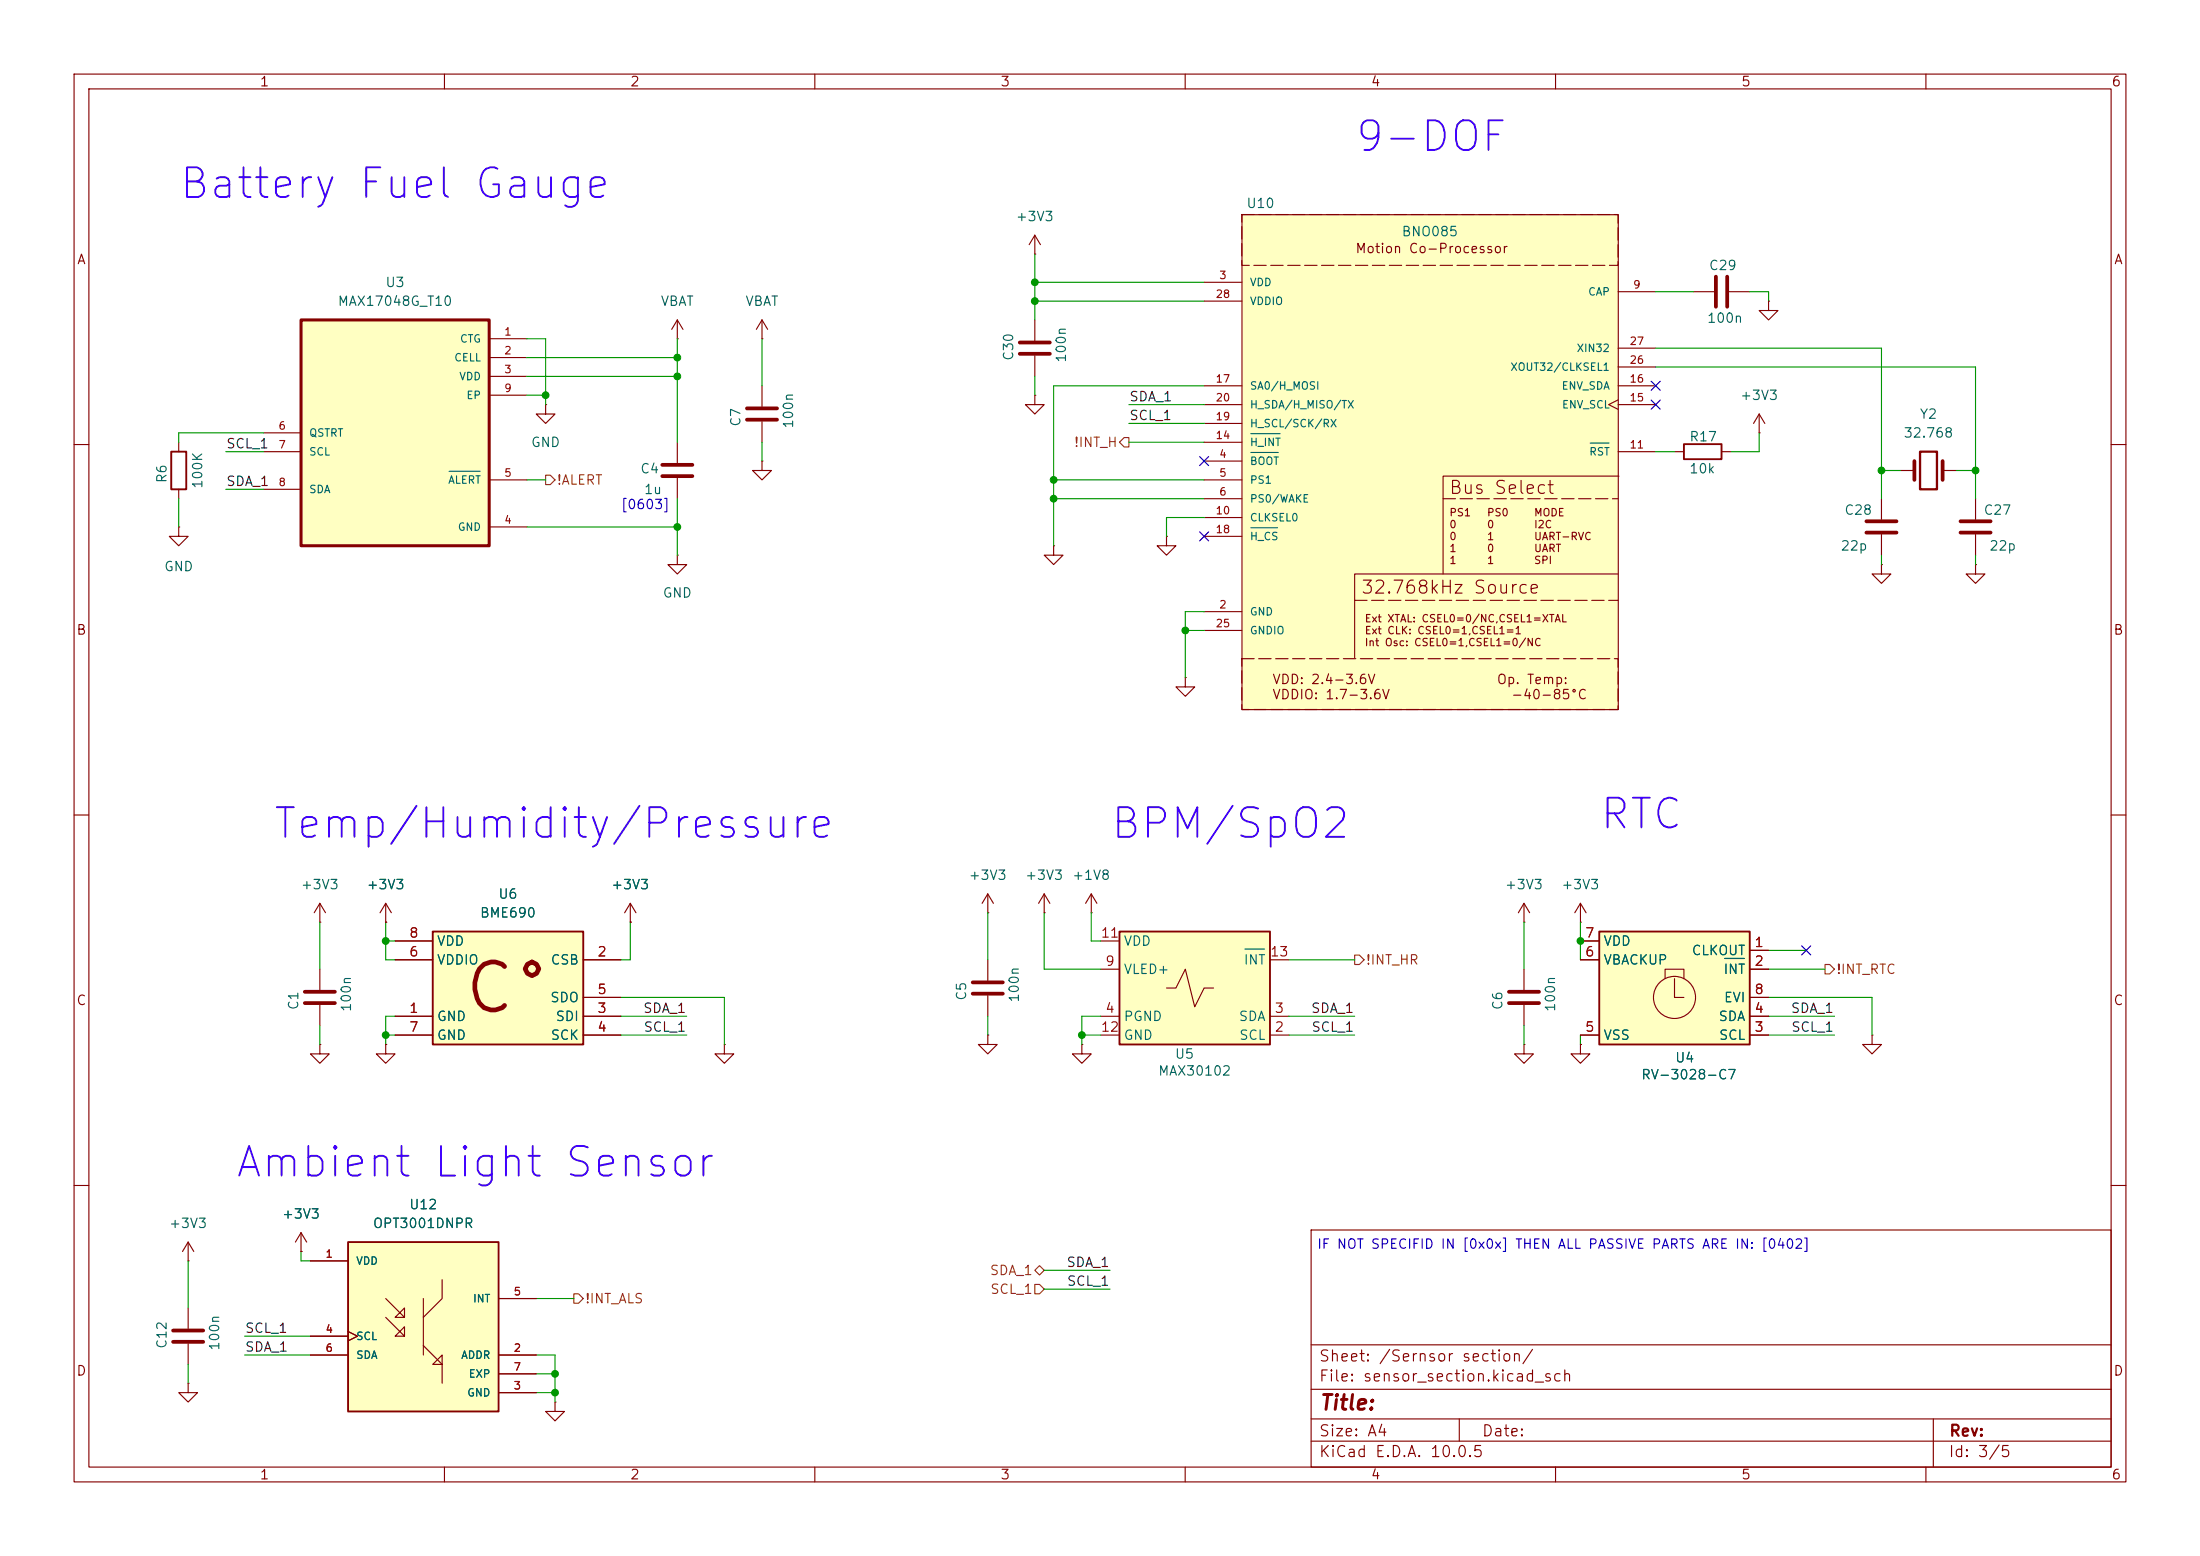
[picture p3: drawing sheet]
<svg xmlns="http://www.w3.org/2000/svg" width="297mm" height="210mm" viewBox="0 0 297 210" stroke-linecap="round" stroke-linejoin="round" font-family="sans-serif">
<g fill="none" stroke="#840000" stroke-width=".15">
<path d="M10 10h277v190h-277zM12 12h273v186h-273zM60 10v2M110 10v2M160 10v2M210 10v2M260 10v2M228.6 39.4h2.8M233.4 39.4h2.8M10 60h2M285 60h2M10 110h2"/>
<path d="M285 110h2M10 160h2M177 166h108v32h-108zM285 160h2M60 198v2M110 198v2M160 198v2M177 194.5h108M177 191.5h108M177 187.5h108M177 181.5h108M197 191.5v3"/>
<path d="M210 198v2M260 198v2M261 191.5v6.5"/>
</g>
<path d="M231.6 37.3v4.1M233.2 37.3v4.1" fill="none" stroke="#840000" stroke-width=".51"/>
<path d="M167.7 29h50.8v66.8h-50.8z" fill="#ffffc2"/>
<g fill="none" stroke="#840000" stroke-width=".15">
<path d="M139.7 34.3h.1M139.7 31.8l-.8 1.2M139.7 31.8l.8 1.2M139.7 31.8v2.5M162.6 38.1h5M167.7 29h50.8v66.8h-50.8zM218.4 39.4h5.1M73.7 54.6v1.3h1.2l-1.2 1.3-1.3-1.3h1.3M73.7 54.6h.1M162.6 59.7h5M162.6 54.6h5M162.6 52.1h5"/>
<path d="M162.6 57.2h5M162.6 40.6h5M218.4 54l-1.2 .6 1.2 .6M218.4 54.6h5.1M218.4 52.1h5.1M218.4 49.5h5.1M218.4 47h5.1M162.6 62.2h5M162.6 64.8h5M162.6 67.3h5M162.6 69.9h5M162.6 72.4h5"/>
<path d="M218.4 77.5h-35.5v11.3M218.4 61h5.1M218.6 64.3h-23.8v13.2M162.6 82.6h5M162.6 85.1h5M205.7 141v1.2h1.3l-1.3 1.3-1.2-1.3h1.2M205.7 141h.1"/>
</g>
<path d="M167.6 29h50.8v6.8h-50.8zM194.8 67.3h23.6M167.6 88.9h50.8v6.9h-50.8zM182.9 81h35.5" fill="none" stroke="#840000" stroke-width=".15" stroke-dasharray="1.7 .6"/>
<path d="M168.9 58.5h3.9M214.7 59.8h2.5M168.9 61.1h3.7M168.9 71.2h3.6" fill="none" stroke="#006464" stroke-width=".15"/>
<path d="M40.6 43.2h25.4v30.5h-25.4z" fill="#ffffc2"/>
<path d="M40.6 43.2h25.4v30.5h-25.4z" fill="none" stroke="#840000" stroke-width=".41"/>
<g fill="none" stroke="#840000" stroke-width=".15">
<path d="M35.6 58.4h5M66 45.7h5.1M66 48.3h5.1M66 50.8h5.1M66 53.3h5.1M91.4 45.7h.1M91.4 43.2l-.7 1.3M91.4 43.2l.8 1.3M91.4 43.2v2.5M102.9 52.1v2.8M102.9 56.9v2.8M139.7 53.3v1.3h1.3l-1.3 1.3-1.3-1.3h1.3"/>
<path d="M139.7 53.3h.1M139.7 43.2v2.8M139.7 48v2.8M35.6 61h5M35.6 66h5M66 71.1h5.1M66 64.8h5.1M213.4 124.5h.1M213.4 121.9l-.8 1.3M213.4 121.9l.7 1.3M213.4 121.9v2.6M213.4 141v1.2h1.2l-1.2 1.3-1.3-1.3h1.3"/>
<path d="M213.4 141h.1"/>
</g>
<path d="M60.6 63.6h4.2" fill="none" stroke="#006464" stroke-width=".15"/>
<path d="M100.8 55.1h4.1M100.8 56.6h4.1M137.7 46.2h4M137.7 47.8h4" fill="none" stroke="#840000" stroke-width=".51"/>
<path d="M215.9 125.7h20.3v15.3h-20.3z" fill="#ffffc2"/>
<path d="M215.9 125.7h20.3v15.3h-20.3z" fill="none" stroke="#840000" stroke-width=".25"/>
<g fill="none" stroke="#840000" stroke-width=".15">
<path d="M102.9 45.7h.1M102.9 43.2l-.8 1.3M102.9 43.2l.7 1.3M102.9 43.2v2.5M102.9 62.2v1.3h1.2l-1.2 1.3-1.3-1.3h1.3M102.9 62.2h.1M142.2 73.7v1.2h1.3l-1.3 1.3-1.2-1.3h1.2M142.2 73.7h.1M157.5 72.4v1.3h1.2l-1.2 1.2-1.3-1.2h1.3M157.5 72.4h.1M43.2 124.5h.1M43.2 121.9l-.8 1.3"/>
<path d="M43.2 121.9l.7 1.3M43.2 121.9v2.6M133.3 123.2h.1M133.3 120.7l-.7 1.2M133.3 120.7l.8 1.2M133.3 120.7v2.5M141 123.2h.1M141 120.7l-.8 1.2M141 120.7l.7 1.2M141 120.7v2.5M147.3 123.2h.1M147.3 120.7l-.7 1.2"/>
<path d="M147.3 120.7l.8 1.2M147.3 120.7v2.5M205.7 124.5h.1M205.7 121.9l-.7 1.3M205.7 121.9l.8 1.3M205.7 121.9v2.6M205.7 130.8v2.8M205.7 135.6v2.8M213.4 139.7h2.5M213.4 129.5h2.5M213.4 127h2.5M224.8 132.1v-1.3h2.5v1.3"/>
<path d="M226.1 132.1v2.5h1.2M236.2 134.6h2.6M236.2 128.3h2.6M236.2 130.8h2.6M236.2 139.7h2.6M236.2 137.2h2.6M252.7 139.7v1.3h1.3l-1.3 1.2-1.2-1.2h1.2M252.7 139.7h.1M43.2 141v1.2h1.2l-1.2 1.3-1.3-1.3h1.3M43.2 141h.1M52.1 141v1.2h1.2l-1.2 1.3-1.3-1.3h1.3M52.1 141h.1"/>
<path d="M25.4 170.2h.1M25.4 167.6v2.6M25.4 176.5v2.8M25.4 167.6l-.8 1.3M25.4 167.6l.8 1.3M40.6 168.9h.1M40.6 166.4l-.7 1.2M40.6 166.4l.8 1.2M40.6 166.4v2.5M25.4 186.7v1.3h1.3l-1.3 1.2-1.3-1.2h1.3M25.4 186.7h.1M25.4 181.4v2.8"/>
<path d="M74.9 189.2v1.3h1.3l-1.3 1.3-1.2-1.3h1.2M74.9 189.2h.1"/>
<circle cx="226.1" cy="134.6" r="2.84"/>
</g>
<path d="M232.8 129.4h2.7" fill="none" stroke="#006464" stroke-width=".15"/>
<path d="M203.7 133.9h4.1M203.7 135.4h4.1M23.4 179.6h4M23.4 181.1h4" fill="none" stroke="#840000" stroke-width=".51"/>
<path d="M47 167.6h20.3v22.9h-20.3z" fill="#ffffc2"/>
<path d="M47 167.6h20.3v22.9h-20.3z" fill="none" stroke="#840000" stroke-width=".25"/>
<g fill="none" stroke="#840000" stroke-width=".15">
<path d="M91.4 59.7v2.8M91.4 74.9v1.3h1.3l-1.3 1.3-1.2-1.3h1.2M91.4 74.9h.1M91.4 64.5v2.8M43.2 130.8v2.8M43.2 135.6v2.8M52.1 124.5h.1M52.1 121.9l-.8 1.3M52.1 121.9l.7 1.3M52.1 121.9v2.6M85.1 124.5h.1M85.1 121.9l-.8 1.3"/>
<path d="M85.1 121.9l.8 1.3M85.1 121.9v2.6M133.3 139.7v1.3h1.3l-1.3 1.2-1.2-1.2h1.2M133.3 139.7h.1M146 141v1.2h1.3l-1.3 1.3-1.2-1.3h1.2M146 141h.1M41.9 170.2h5.1M47 179.7l1.3 .6-1.3 .7M52.1 175.3l2.5 2.5v-1.3l-1.3 1.3h1.3M52.1 177.8l2.5 2.5v-1.2l-1.3 1.2h1.3M57.1 175.3v7.6M59.7 172.7v2.6l-2.6 2.5"/>
<path d="M67.3 175.3h5.1M41.9 182.9h5.1M41.9 180.3h5.1M57.1 181.6l2.6 2.6v2.5M58.4 184.2l1.3-1.3v1.3zM67.3 182.9h5.1M67.3 188h5.1M67.3 185.4h5.1"/>
</g>
<path d="M89.4 62.7h4.1M89.4 64.3h4.1M41.1 133.9h4.1M41.1 135.4h4.1" fill="none" stroke="#840000" stroke-width=".51"/>
<path d="M58.4 125.7h20.3v15.3h-20.3z" fill="#ffffc2"/>
<path d="M23.1 61h2v5h-2zM58.4 125.7h20.3v15.3h-20.3z" fill="none" stroke="#840000" stroke-width=".25"/>
<g fill="none" stroke="#840000" stroke-width=".15">
<path d="M24.1 59.7v1.3M238.8 40.6v1.3h1.2l-1.2 1.3-1.3-1.3h1.3M238.8 40.6h.1M24.1 71.1v1.3h1.3l-1.3 1.3-1.2-1.3h1.2M24.1 71.1h.1M24.1 66v1.3M256.5 63.5h1.9M262.3 63.5h1.9M160 91.4v1.3h1.3l-1.3 1.3-1.3-1.3h1.3M160 91.4h.1M53.3 137.2h5.1M53.3 129.5h5.1"/>
<path d="M53.3 139.7h5.1M53.3 127h5.1M78.7 137.2h5.1M78.7 129.5h5.1M78.7 139.7h5.1M78.7 134.6h5.1M133.3 129.5v2.8M133.3 134.4v2.8M97.8 141v1.2h1.3l-1.3 1.3-1.3-1.3h1.3M97.8 141h.1"/>
</g>
<path d="M258.4 62.2v2.6M262.3 62.2v2.6M131.3 132.6h4.1M131.3 134.1h4.1" fill="none" stroke="#840000" stroke-width=".51"/>
<path d="M259.2 61h2.3v5h-2.3z" fill="none" stroke="#840000" stroke-width=".3"/>
<path d="M151.1 125.7h20.3v15.3h-20.3z" fill="#ffffc2"/>
<path d="M227.3 59.9h5.1v2.1h-5.1zM151.1 125.7h20.3v15.3h-20.3z" fill="none" stroke="#840000" stroke-width=".25"/>
<g fill="none" stroke="#840000" stroke-width=".15">
<path d="M237.5 58.4h.1M237.5 55.9l-.8 1.3M237.5 55.9l.8 1.3M237.5 55.9v2.5M226.1 61h1.2M232.4 61h1.3M254 76.2v1.3h1.3l-1.3 1.2-1.3-1.2h1.3M254 76.2h.1M254 67.3v2.8M254 72.1v2.8M266.7 76.2v1.3h1.3l-1.3 1.2-1.3-1.2h1.3M266.7 76.2h.1"/>
<path d="M266.7 67.3v2.8M266.7 72.1v2.8M52.1 124.5h.1M53.3 139.7h5.1M53.3 137.2h5.1M53.3 127h5.1M53.3 129.5h5.1M78.7 139.7h5.1M78.7 137.2h5.1M78.7 129.5h5.1M78.7 134.6h5.1M85.1 124.5h.1"/>
<path d="M148.6 139.7h2.5M148.6 137.2h2.5M148.6 130.8h2.5M148.6 127h2.5M157.5 133.4h1.2l1.3-2.6 1.3 5.1 1.3-2.5h1.2M171.4 139.7h2.6M171.4 137.2h2.6M171.4 129.5h2.6M213.4 139.7h2.5M213.4 127h2.5M213.4 129.5h2.5M236.2 139.7h2.6"/>
<path d="M236.2 137.2h2.6M236.2 130.8h2.6M236.2 128.3h2.6M236.2 134.6h2.6M52.1 141h.1M213.4 141h.1M40.6 168.9h.1M41.9 170.2h5.1M47 179.7l1.3 .6-1.3 .7M67.3 175.3h5.1M41.9 182.9h5.1M41.9 180.3h5.1"/>
<path d="M67.3 182.9h5.1M67.3 188h5.1M67.3 185.4h5.1"/>
</g>
<path d="M168.1 128.1h2.6M232.8 129.4h2.7" fill="none" stroke="#006464" stroke-width=".15"/>
<path d="M252 70.4h4M252 71.9h4M264.7 70.4h4M264.7 71.9h4" fill="none" stroke="#840000" stroke-width=".51"/>
<path d="M151.8 59.1h.6v1.2h-.6l-.7-.6zM73.7 64.1h.6l.6 .7-.6 .6h-.6zM182.9 128.9h.6l.6 .6-.6 .7h-.6zM246.4 130.2h.6l.6 .6-.6 .6h-.6zM77.5 174.6h.6l.6 .7-.6 .6h-.6zM139.7 173.4h.6l.7 .6-.7 .6h-.6zM139.7 171.5l.6-.7 .7 .7-.7 .6z" fill="none" stroke="#725600" stroke-width=".15"/>
<g fill="none" stroke="#009600" stroke-width=".15">
<path d="M139.7 34.3v8.9M139.7 38.1h22.9M223.5 39.4h5.1M236.2 39.4h2.6v1.2M35.6 58.4h-11.5v1.3M71.1 45.7h2.6v8.9M71.1 50.8h20.3M71.1 53.3h2.6M71.1 48.3h20.3M91.4 45.7v14M102.9 45.7v6.4M102.9 59.7v2.5"/>
<path d="M139.7 50.8v2.5M139.7 40.6h22.9M152.4 59.7h10.2M152.4 54.6h10.2M152.4 57.2h10.2M162.6 52.1h-20.4v21.6M223.5 49.5h43.2v17.8M223.5 47h30.5v20.3M237.5 58.4v2.6h-3.8M24.1 67.3v3.8M30.5 66h5.1M30.5 61h5.1"/>
<path d="M71.1 71.1h20.3M71.1 64.8h2.6M91.4 67.3v7.6M142.2 64.8h20.4M142.2 67.3h20.4M162.6 69.9h-5.1v2.5M223.5 61h2.6M254 63.5h2.5M254 74.9v1.3M264.2 63.5h2.5M266.7 74.9v1.3M160 85.1h2.6"/>
<path d="M162.6 82.6h-2.6v8.8M43.2 124.5v6.3M43.2 138.4v2.6M52.1 139.7h1.2M52.1 127h1.2M52.1 124.5v5h1.2M53.3 137.2h-1.2v3.8M83.8 134.6h14v6.4M83.8 137.2h8.9M83.8 139.7h8.9M85.1 124.5v5h-1.3M133.3 123.2v6.3"/>
<path d="M133.3 137.2v2.5M141 123.2v7.6h7.6M146 139.7h2.6M147.3 123.2v3.8h1.3M148.6 137.2h-2.6v3.8M174 137.2h8.9M174 139.7h8.9M174 129.5h8.9M205.7 124.5v6.3M205.7 138.4v2.6M213.4 124.5v5M213.4 139.7v1.3"/>
<path d="M238.8 134.6h13.9v5.1M238.8 137.2h8.8M238.8 139.7h8.8M238.8 130.8h7.6M238.8 128.3h5M25.4 170.2v6.3M40.6 168.9v1.3h1.3M72.4 175.3h5.1M141 174h8.9M141 171.5h8.9M25.4 184.2v2.5M33 182.9h8.9"/>
<path d="M33 180.3h8.9M72.4 182.9h2.5v6.3M72.4 185.4h2.5M72.4 188h2.5"/>
</g>
<path d="M222.9 51.5l1.2 1.2M222.9 54l1.2 1.2M224.1 51.5l-1.2 1.2M224.1 54l-1.2 1.2M162 71.8l1.2 1.2M162 61.6l1.2 1.2M163.2 71.8l-1.2 1.2M163.2 61.6l-1.2 1.2M243.2 127.7l1.2 1.2M244.4 127.7l-1.2 1.2" fill="none" stroke="#000084" stroke-width=".15"/>
<g fill="#009600" stroke="#009600" stroke-width=".14">
<circle cx="213.4" cy="127" r=".46"/>
<circle cx="139.7" cy="40.6" r=".46"/>
<circle cx="139.7" cy="38.1" r=".46"/>
<circle cx="91.4" cy="71.1" r=".46"/>
<circle cx="73.7" cy="53.3" r=".46"/>
<circle cx="91.4" cy="50.8" r=".46"/>
<circle cx="91.4" cy="48.3" r=".46"/>
<circle cx="142.2" cy="67.3" r=".46"/>
<circle cx="146" cy="139.7" r=".46"/>
<circle cx="160" cy="85.1" r=".46"/>
<circle cx="74.9" cy="185.4" r=".46"/>
<circle cx="52.1" cy="127" r=".46"/>
<circle cx="52.1" cy="139.7" r=".46"/>
<circle cx="74.9" cy="188" r=".46"/>
<circle cx="266.7" cy="63.5" r=".46"/>
<circle cx="254" cy="63.5" r=".46"/>
<circle cx="142.2" cy="64.8" r=".46"/>
</g>
<text font-size="6.5" fill="#840000" x="62.2" y="138.3">C°</text>
<g font-size="4" fill="#4000ff">
<text x="182.6" y="21.4">9-DOF</text>
<text x="23.9" y="27.8">Battery Fuel Gauge</text>
<text x="215.7" y="112.9">RTC</text>
<text x="36.6" y="114.2">Temp/Humidity/Pressure</text>
<text x="149.6" y="114.2">BPM/SpO2</text>
<text x="31.5" y="159.9">Ambient Light Sensor</text>
</g>
<text font-size="2" fill="#840000" x="178" y="190.8">Title:</text>
<g font-size="1.7" fill="#840000">
<text x="195.5" y="67.1">Bus Select</text>
<text x="183.6" y="80.6">32.768kHz Source</text>
</g>
<g font-size="1.5" fill="#840000">
<text x="178" y="184.1">Sheet: /Sernsor section/</text>
<text x="178" y="186.8">File: sensor_section.kicad_sch</text>
<text x="178" y="197">KiCad E.D.A. 10.0.5</text>
<text x="178" y="194.2">Size: A4</text>
<text x="200" y="194.2">Date:</text>
<text x="263" y="197">Id: 3/5</text>
<text x="263" y="194.2">Rev:</text>
</g>
<g font-size="1.3" fill="#840000">
<text x="35" y="12">1</text>
<text x="85" y="12">2</text>
<text x="135" y="12">3</text>
<text x="185" y="12">4</text>
<text x="235" y="12">5</text>
<text x="285" y="12">6</text>
<text x="10.3" y="36">A</text>
<text x="182.9" y="34.5">Motion Co-Processor</text>
<text x="285.3" y="36">A</text>
<text x="10.2" y="86">B</text>
<text x="285.2" y="86">B</text>
<text x="171.7" y="92.7">VDD: 2.4-3.6V</text>
<text x="171.7" y="94.7">VDDIO: 1.7-3.6V</text>
<text x="202" y="92.7">Op. Temp:</text>
<text x="203.9" y="94.7">-40-85°C</text>
<text x="10.2" y="136">C</text>
<text x="285.2" y="136">C</text>
<text x="10.2" y="186">D</text>
<text x="285.2" y="186">D</text>
<text x="35" y="200">1</text>
<text x="85" y="200">2</text>
<text x="135" y="200">3</text>
<text x="185" y="200">4</text>
<text x="235" y="200">5</text>
<text x="285" y="200">6</text>
</g>
<g font-size="1.3" fill="#006464">
<text x="168.2" y="28.4">U10</text>
<text x="137" y="30.2">+3V3</text>
<text x="189.1" y="32.2">BNO085</text>
<text x="45.5" y="41.6">MAX17048G_T10</text>
<text x="51.9" y="39.1">U3</text>
<text x="89.1" y="41.6">VBAT</text>
<text x="100.5" y="41.6">VBAT</text>
<text x="230.6" y="36.8">C29</text>
<text x="230.4" y="43.9">100n</text>
<text x="137.1" y="48.8" transform="rotate(-90 137.1 48.8)">C30</text>
<text x="144.2" y="49" transform="rotate(-90 144.2 49)">100n</text>
<text x="100.3" y="57.7" transform="rotate(-90 100.3 57.7)">C7</text>
<text x="107.4" y="57.9" transform="rotate(-90 107.4 57.9)">100n</text>
<text x="228" y="59.9">R17</text>
<text x="234.8" y="54.3">+3V3</text>
<text x="256.9" y="59.4">32.768</text>
<text x="259.1" y="56.8">Y2</text>
<text x="22.8" y="65.3" transform="rotate(-90 22.8 65.3)">R6</text>
<text x="71.6" y="60.7">GND</text>
<text x="86.3" y="64.2">C4</text>
<text x="228" y="64.2">10k</text>
<text x="27.6" y="66.1" transform="rotate(-90 27.6 66.1)">100K</text>
<text x="86.9" y="67">1u</text>
<text x="248.9" y="69.8">C28</text>
<text x="267.7" y="69.8">C27</text>
<text x="22.1" y="77.4">GND</text>
<text x="248.4" y="74.6">22p</text>
<text x="268.5" y="74.6">22p</text>
<text x="89.4" y="81">GND</text>
<text x="130.7" y="119.1">+3V3</text>
<text x="138.3" y="119.1">+3V3</text>
<text x="144.7" y="119.1">+1V8</text>
<text x="40.5" y="120.3">+3V3</text>
<text x="49.4" y="120.3">+3V3</text>
<text x="64.7" y="124.2">BME690</text>
<text x="67.2" y="121.6">U6</text>
<text x="82.4" y="120.3">+3V3</text>
<text x="203.1" y="120.3">+3V3</text>
<text x="210.7" y="120.3">+3V3</text>
<text x="58.9" y="130.5">VDDIO</text>
<text x="58.9" y="128">VDD</text>
<text x="74.3" y="130.5">CSB</text>
<text x="151.6" y="131.8">VLED+</text>
<text x="151.6" y="128">VDD</text>
<text x="167.8" y="130.5">INT</text>
<text x="216.4" y="130.5">VBACKUP</text>
<text x="216.4" y="128">VDD</text>
<text x="228.3" y="129.2">CLKOUT</text>
<text x="232.6" y="131.8">INT</text>
<text x="40.6" y="136.4" transform="rotate(-90 40.6 136.4)">C1</text>
<text x="47.7" y="136.7" transform="rotate(-90 47.7 136.7)">100n</text>
<text x="74.2" y="135.6">SDO</text>
<text x="130.8" y="135.1" transform="rotate(-90 130.8 135.1)">C5</text>
<text x="137.9" y="135.4" transform="rotate(-90 137.9 135.4)">100n</text>
<text x="203.1" y="136.4" transform="rotate(-90 203.1 136.4)">C6</text>
<text x="210.3" y="136.7" transform="rotate(-90 210.3 136.7)">100n</text>
<text x="232.6" y="135.6">EVI</text>
<text x="58.9" y="138.1">GND</text>
<text x="58.9" y="140.7">GND</text>
<text x="74.3" y="140.7">SCK</text>
<text x="74.9" y="138.1">SDI</text>
<text x="151.6" y="138.1">PGND</text>
<text x="151.6" y="140.7">GND</text>
<text x="158.5" y="143.2">U5</text>
<text x="167.1" y="138.1">SDA</text>
<text x="167.2" y="140.7">SCL</text>
<text x="216.4" y="140.7">VSS</text>
<text x="226" y="143.7">U4</text>
<text x="231.9" y="138.1">SDA</text>
<text x="232" y="140.7">SCL</text>
<text x="156.3" y="145.5">MAX30102</text>
<text x="221.5" y="146">RV-3028-C7</text>
<text x="22.7" y="166.1">+3V3</text>
<text x="38" y="164.8">+3V3</text>
<text x="50.2" y="166.1">OPT3001DNPR</text>
<text x="55.1" y="163.5">U12</text>
<text x="22.8" y="182.1" transform="rotate(-90 22.8 182.1)">C12</text>
<text x="29.9" y="182.4" transform="rotate(-90 29.9 182.4)">100n</text>
</g>
<g font-size="1.3" fill="#0f0f0f">
<text x="152.4" y="57">SCL_1</text>
<text x="152.4" y="54.5">SDA_1</text>
<text x="30.5" y="65.9">SDA_1</text>
<text x="30.5" y="60.8">SCL_1</text>
<text x="86.7" y="137">SDA_1</text>
<text x="176.9" y="137">SDA_1</text>
<text x="241.7" y="137">SDA_1</text>
<text x="86.8" y="139.6">SCL_1</text>
<text x="177" y="139.6">SCL_1</text>
<text x="241.7" y="139.6">SCL_1</text>
<text x="143.9" y="171.3">SDA_1</text>
<text x="143.9" y="173.9">SCL_1</text>
<text x="33" y="182.8">SDA_1</text>
<text x="33" y="180.2">SCL_1</text>
</g>
<g font-size="1.3" fill="#725600">
<text x="75.1" y="65.7">!ALERT</text>
<text x="144.9" y="60.7">!INT_H</text>
<text x="184.3" y="130.5">!INT_HR</text>
<text x="247.8" y="131.8">!INT_RTC</text>
<text x="133.5" y="172.4">SDA_1</text>
<text x="78.9" y="176.2">!INT_ALS</text>
<text x="133.6" y="175">SCL_1</text>
</g>
<g font-size="1.3" fill="#0000c2">
<text x="83.7" y="69">[0603]</text>
<text x="177.7" y="168.9">IF NOT SPECIFID IN [0x0x] THEN ALL PASSIVE PARTS ARE IN: [0402]</text>
</g>
<g font-size="1.3" fill="#a90000">
<text x="55.1" y="129.4">6</text>
<text x="55.1" y="126.9">8</text>
<text x="80.5" y="129.4">2</text>
<text x="148.5" y="126.9">11</text>
<text x="149.1" y="130.7">9</text>
<text x="171.4" y="129.4">13</text>
<text x="213.9" y="129.4">6</text>
<text x="213.9" y="126.9">7</text>
<text x="236.8" y="128.1">1</text>
<text x="236.8" y="130.7">2</text>
<text x="55.1" y="137">1</text>
<text x="80.5" y="137">3</text>
<text x="80.5" y="134.5">5</text>
<text x="149.1" y="137">4</text>
<text x="172" y="137">3</text>
<text x="236.8" y="137">4</text>
<text x="236.8" y="134.5">8</text>
<text x="55.1" y="139.6">7</text>
<text x="80.5" y="139.6">4</text>
<text x="148.5" y="139.6">12</text>
<text x="172" y="139.6">2</text>
<text x="213.9" y="139.6">5</text>
<text x="236.8" y="139.6">3</text>
</g>
<g font-size="1" fill="#a90000">
<text x="164" y="40.5">28</text>
<text x="164.5" y="37.9">3</text>
<text x="220.4" y="39.2">9</text>
<text x="68" y="45.5">1</text>
<text x="219.9" y="46.8">27</text>
<text x="68" y="48.1">2</text>
<text x="68" y="50.6">3</text>
<text x="68" y="53.2">9</text>
<text x="164" y="51.9">17</text>
<text x="219.9" y="51.9">16</text>
<text x="219.9" y="49.3">26</text>
<text x="37.5" y="58.2">6</text>
<text x="164" y="59.5">14</text>
<text x="164" y="57">19</text>
<text x="164" y="54.4">20</text>
<text x="219.9" y="54.4">15</text>
<text x="37.5" y="60.8">7</text>
<text x="37.5" y="65.9">8</text>
<text x="68" y="64.6">5</text>
<text x="164.5" y="62">4</text>
<text x="164.5" y="64.6">5</text>
<text x="219.9" y="60.8">11</text>
<text x="68" y="70.9">4</text>
<text x="164" y="69.7">10</text>
<text x="164.5" y="67.1">6</text>
<text x="164" y="72.2">18</text>
<text x="164.5" y="82.4">2</text>
<text x="164" y="84.9">25</text>
<text x="43.9" y="170">1</text>
<text x="69.3" y="175.1">5</text>
<text x="43.9" y="180.2">4</text>
<text x="43.9" y="182.7">6</text>
<text x="69.3" y="182.7">2</text>
<text x="69.3" y="185.2">7</text>
<text x="69.3" y="187.8">3</text>
</g>
<g font-size="1" fill="#006464">
<text x="168.7" y="38.9">VDD</text>
<text x="168.7" y="41.4">VDDIO</text>
<text x="214.3" y="40.1">CAP</text>
<text x="62" y="46.5">CTG</text>
<text x="212.8" y="47.8">XIN32</text>
<text x="61.2" y="49">CELL</text>
<text x="61.9" y="51.6">VDD</text>
<text x="168.7" y="52.8">SA0/H_MOSI</text>
<text x="203.8" y="50.3">XOUT32/CLKSEL1</text>
<text x="210.7" y="52.8">ENV_SDA</text>
<text x="41.7" y="59.2">QSTRT</text>
<text x="62.9" y="54.1">EP</text>
<text x="168.7" y="57.9">H_SCL/SCK/RX</text>
<text x="168.7" y="55.4">H_SDA/H_MISO/TX</text>
<text x="210.8" y="55.4">ENV_SCL</text>
<text x="41.7" y="61.7">SCL</text>
<text x="60.4" y="65.5">ALERT</text>
<text x="168.7" y="63">BOOT</text>
<text x="168.7" y="65.5">PS1</text>
<text x="168.7" y="60.5">H_INT</text>
<text x="214.5" y="61.7">RST</text>
<text x="41.7" y="66.8">SDA</text>
<text x="61.7" y="71.9">GND</text>
<text x="168.7" y="68.1">PS0/WAKE</text>
<text x="168.7" y="70.6">CLKSEL0</text>
<text x="168.7" y="73.2">H_CS</text>
<text x="168.7" y="83.3">GND</text>
<text x="168.7" y="85.9">GNDIO</text>
<text x="48" y="170.9">VDD</text>
<text x="63.8" y="176">INT</text>
<text x="48" y="181.1">SCL</text>
<text x="48" y="183.6">SDA</text>
<text x="62.2" y="183.6">ADDR</text>
<text x="63" y="188.7">GND</text>
<text x="63.2" y="186.2">EXP</text>
</g>
<g font-size="1" fill="#840000">
<text x="195.6" y="69.9">PS1</text>
<text x="195.6" y="71.5">0</text>
<text x="200.7" y="69.9">PS0</text>
<text x="200.7" y="71.5">0</text>
<text x="207" y="69.9">MODE</text>
<text x="207" y="71.5">I2C</text>
<text x="195.6" y="73.1">0</text>
<text x="195.6" y="74.8">1</text>
<text x="195.6" y="76.4">1</text>
<text x="200.7" y="73.1">1</text>
<text x="200.7" y="74.8">0</text>
<text x="200.7" y="76.4">1</text>
<text x="207" y="73.1">UART-RVC</text>
<text x="207" y="74.8">UART</text>
<text x="207" y="76.4">SPI</text>
<text x="184.2" y="84.2">Ext XTAL: CSEL0=0/NC,CSEL1=XTAL</text>
<text x="184.2" y="85.8">Ext CLK: CSEL0=1,CSEL1=1</text>
<text x="184.2" y="87.5">Int Osc: CSEL0=1,CSEL1=0/NC</text>
</g>
</svg>
